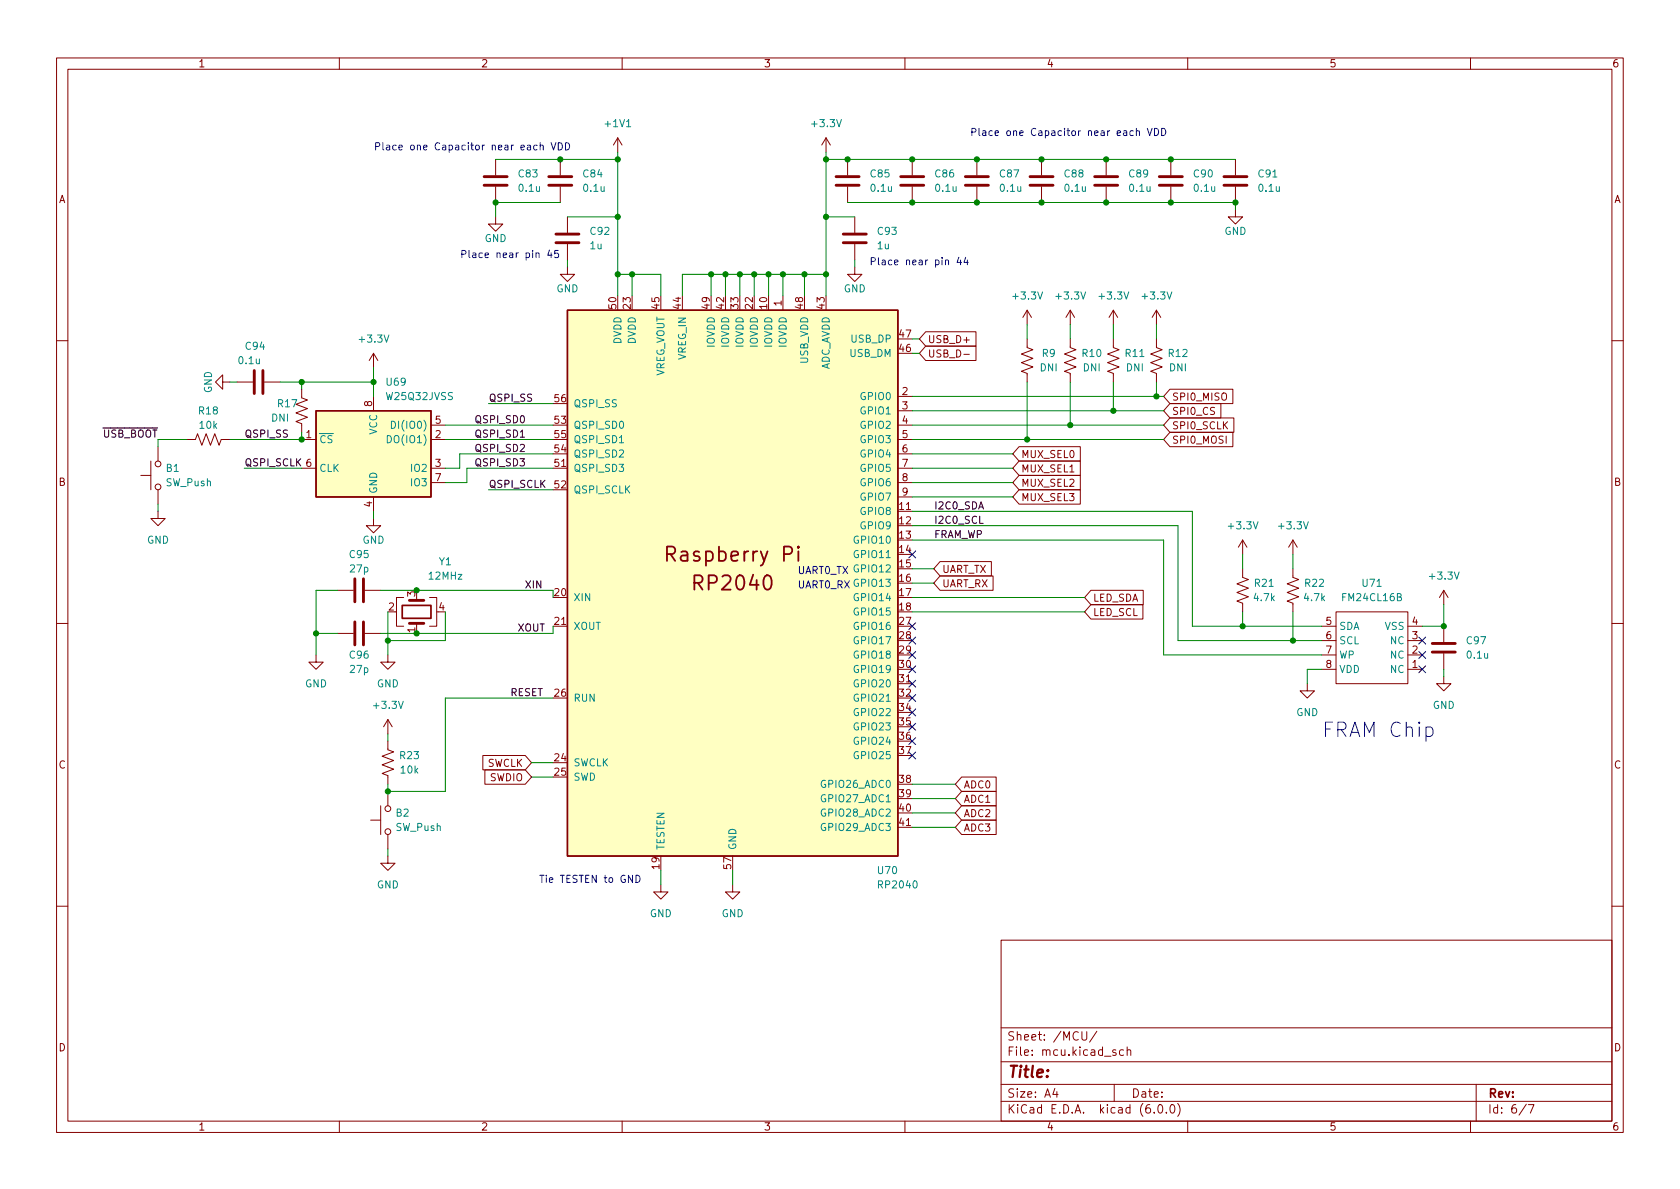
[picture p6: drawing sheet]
<svg xmlns="http://www.w3.org/2000/svg" width="297mm" height="210mm" viewBox="0 0 297 210" stroke-linecap="round" stroke-linejoin="round" font-family="sans-serif">
<path d="M0 .2h297v210.1h-297z" fill="#fff" stroke="#fff" stroke-width=".18"/>
<g fill="none" stroke="#840000" stroke-width=".18">
<path d="M10 10.2h277v190.1h-277zM12 12.2h273v186.1h-273zM60 10.2v2M110 10.2v2M160 10.2v2M210 10.2v2M260 10.2v2M87.6 38.3v1.3h1.3l-1.3 1.3-1.2-1.3h1.2M87.6 28.2v2.8M87.6 33v2.8M99.1 28.2v2.8M99.1 33v2.8"/>
<path d="M100.3 38.3v2.8M109.2 24.4l-.7 1.2M109.2 24.4v2.5M109.2 24.4l.8 1.2M146 24.4l-.7 1.2M146 24.4v2.5M146 24.4l.8 1.2M149.9 28.2v2.8M149.9 33v2.8M151.1 38.3v2.8M161.3 28.2v2.8M161.3 33v2.8"/>
<path d="M172.7 28.2v2.8M172.7 33v2.8M184.1 28.2v2.8M184.1 33v2.8M195.6 28.2v2.8M195.6 33v2.8M207 28.2v2.8M207 33v2.8M218.4 37.1v1.2h1.3l-1.3 1.3-1.2-1.3h1.2M218.4 28.2v2.8M218.4 33v2.8M100.3 47.2v1.3h1.3l-1.3 1.3-1.2-1.3h1.2"/>
<path d="M100.3 43.2v2.8M138.4 52.3v2.6M151.1 47.2v1.3h1.3l-1.3 1.3-1.2-1.3h1.2M151.1 43.2v2.8M163.7 58.7h8.9v2.5h-8.9l-1.1-1.3zM181.6 59.9v1.6l1 .3-2 .8 2 .8-2 .7 2 .8-2 .8 1 .3v1.6M181.6 54.9v2.5M181.6 54.9l-.8 1.2M181.6 54.9l.8 1.2M189.2 59.9v1.6l1 .3-2 .8 2 .8-2 .7 2 .8-2 .8 1 .3v1.6M189.2 54.9v2.5M189.2 54.9l-.7 1.2"/>
<path d="M189.2 54.9l.8 1.2M196.8 59.9v1.6l1.1 .3-2.1 .8 2.1 .8-2.1 .7 2.1 .8-2.1 .8 1 .3v1.6M196.8 54.9l-.7 1.2M196.8 54.9v2.5M196.8 54.9l.8 1.2M204.5 59.9v1.6l1 .3-2 .8 2 .8-2 .7 2 .8-2 .8 1 .3v1.6M204.5 54.9v2.5M204.5 54.9l-.8 1.2M204.5 54.9l.7 1.2M10 60.2h2M27.9 79v2.5M33 77.7h1.5l.4-1 .8 2 .7-2 .8 2 .8-2 .7 2 .4-1h1.5"/>
<path d="M39.4 67.6v-1.3l-1.3 1.3 1.3 1.2v-1.2h1.2M41.9 67.6h2.8M46.7 67.6h2.8M53.3 68.8v1.6l1.1 .3-2.1 .8 2.1 .8-2.1 .7 2.1 .8-2.1 .7 1 .4v1.5M53.3 77.7h2.6M66 62.5l-.7 1.2M66 62.5v2.5M66 70.1v2.5M66 62.5l.8 1.2M76.2 77.7h2.5M76.2 75.2h2.5M158.7 77.7h2.6"/>
<path d="M158.7 75.2h2.6M158.7 70.1h2.6M158.7 72.6h2.6M163.7 61.2h8.9v2.5h-8.9l-1.1-1.2zM170.4 62.7h1M180.2 79h10.8v2.5h-10.8l-1.1-1.2zM206.9 76.4h11.1v2.6h-11.1l-1.2-1.3zM206.9 68.8h11.1v2.6h-11.1l-1.2-1.3zM206.9 71.4h9v2.5h-9l-1.2-1.3zM206.9 73.9h11.3v2.5h-11.3l-1.2-1.2zM285 60.2h2M24.9 84.1h1.8"/>
<path d="M26.7 81.5v5.1M27.9 90.4v1.3h1.3l-1.3 1.3-1.2-1.3h1.2M27.9 86.6v2.5M53.3 82.8h2.6M66 91.7v1.3h1.3l-1.3 1.2-1.2-1.2h1.2M66 87.9v2.5M76.2 82.8h2.5M76.2 85.3h2.5M97.8 82.8h2.5M158.7 82.8h2.6M158.7 85.3h2.6M158.7 90.4h2.6"/>
<path d="M158.7 80.3h2.6M158.7 87.9h2.6M166.2 99.3h9.1v2.5h-9.1l-1.1-1.2zM180.2 81.5h10.8v2.6h-10.8l-1.1-1.3zM180.2 84.1h10.8v2.5h-10.8l-1.1-1.3zM180.2 86.6h10.8v2.5h-10.8l-1.1-1.2zM219.7 95.5l-.8 1.3M219.7 95.5v2.5M219.7 95.5l.8 1.3M228.6 95.5v2.5M228.6 95.5l-.8 1.3M228.6 95.5l.8 1.3"/>
<path d="M10 110.2h2M55.9 115.8v1.3h1.2l-1.2 1.3-1.3-1.3h1.3M59.7 112h2.8M59.7 104.4h2.8M64.5 112h2.8M64.5 104.4h2.8M68.6 115.8v1.3h1.2l-1.2 1.3-1.3-1.3h1.3M71.4 105.7h-1.3v5h1.3M73.7 105.7v.5M73.7 110.2v.5M75.9 105.7h1.3v5h-1.3M97.8 110.7h2.5"/>
<path d="M166.2 101.8h9.4v2.6h-9.4l-1.1-1.3zM192.9 106.9h9.2v2.6h-9.2l-1.1-1.3zM192.9 104.4h9.2v2.5h-9.2l-1.1-1.2zM219.7 100.6v1.5l1 .4-2 .7 2 .8-2 .8 2 .7-2 .8 1 .4v1.5M228.6 100.6v1.5l1 .4-2 .7 2 .8-2 .8 2 .7-2 .8 1 .4v1.5M233.7 118.4h2.5M233.7 115.8h2.5M233.7 113.3h2.5M233.7 110.7h2.5M236.2 108.2h12.7v12.7h-12.7zM248.9 118.4h2.6M248.9 115.8h2.6"/>
<path d="M248.9 113.3h2.6M248.9 110.7h2.6M255.3 119.6v1.3h1.2l-1.2 1.3-1.3-1.3h1.3M255.3 104.4l-.8 1.3M255.3 104.4v2.5M255.3 110.7v2.8M255.3 115.6v2.8M255.3 104.4l.7 1.3M285 110.2h2M68.6 131.1v1.5l1 .4-2 .7 2 .8-2 .7 2 .8-2 .8 1 .4v1.5M68.6 127.2v2.6M68.6 139.9v2.6"/>
<path d="M68.6 127.2l-.8 1.3M68.6 127.2l.7 1.3M85.4 133.6h7.5l1.1 1.3-1.1 1.2h-7.5zM85.7 136.1h7.2l1.1 1.3-1.1 1.3h-7.2zM158.7 120.9h2.6M170 139.9h6.1v2.6h-6.1l-1.1-1.3zM170 137.4h6.1v2.5h-6.1l-1.1-1.2zM231.1 120.9v1.3h1.3l-1.3 1.2-1.2-1.2h1.2M65.5 145h1.8M67.3 142.5v5.1M68.6 151.4v1.2h1.2l-1.2 1.3-1.3-1.3h1.3M68.6 147.6v2.5"/>
<path d="M116.8 156.5v1.2h1.3l-1.3 1.3-1.2-1.3h1.2M129.5 156.5v1.2h1.3l-1.3 1.3-1.2-1.3h1.2M158.7 146.3h2.6M170 145h6.1v2.6h-6.1l-1.1-1.3zM170 142.5h6.1v2.5h-6.1l-1.1-1.2zM10 160.2h2M177 166.3h108v32h-108zM285 160.2h2M60 198.3v2M110 198.3v2M160 198.3v2M177 194.8h108"/>
<path d="M177 191.8h108M177 187.8h108M177 181.8h108M186.5 192.5l-.4 1h1M186.9 193v1M191.3 182.4v1.2l.3 .3h.4l.1-.3v-1.2M193.9 182.4l-1.3 1.9M197 191.8v3M197.3 185.7l-.4-.1-.2 .2 .1 .3 .5 .1v.4h-.6M198.6 185.7l-.4-.1-.3 .3v.4l.2 .3h.5M199.3 185.8l.2-.2 .4 .1v.9M199.3 185.1v1.5"/>
<path d="M204.1 196.7v.1M204.9 195.4l.2-.1a.81 .81 0 0 1 .6 .7 .81 .81 0 0 1-.3 .8h-.2a.81 .81 0 0 1-.6-.6 .81 .81 0 0 1 .3-.8zM206.2 196.7v.1M207.1 195.4l.1-.1a.81 .81 0 0 1 .6 .7 .81 .81 0 0 1-.3 .8h-.1a.81 .81 0 0 1-.6-.6 .81 .81 0 0 1 .3-.8zM208.2 195.1a1.72 1.72 0 0 1 0 2.3M210 198.3v2M260 198.3v2M261 191.8v6.5M269.9 195.3l-1.3 1.9M270.2 195.3h1l-.6 1.5"/>
<circle cx="27.9" cy="86.1" r=".51"/>
<circle cx="27.9" cy="82" r=".51"/>
<circle cx="68.6" cy="147.1" r=".51"/>
<circle cx="68.6" cy="143" r=".51"/>
</g>
<g fill="none" stroke="#840000" stroke-width=".51">
<path d="M85.6 32.8h4.1M85.6 31.2h4.1M97 32.8h4.1M97 31.2h4.1M147.8 32.8h4.1M147.8 31.2h4.1M159.3 32.8h4M159.3 31.2h4M170.7 32.8h4.1M170.7 31.2h4.1M182.1 32.8h4.1M182.1 31.2h4.1"/>
<path d="M193.5 32.8h4.1M193.5 31.2h4.1M205 32.8h4M205 31.2h4M216.4 32.8h4.1M216.4 31.2h4.1M98.3 42.9h4.1M98.3 41.4h4.1M149.1 42.9h4.1M149.1 41.4h4.1M45 65.5v4.1M46.5 65.5v4.1"/>
<path d="M62.7 102.4v4M62.7 110v4M64.3 102.4v4M64.3 110v4M72.4 110.2h2.5M72.4 106.2h2.5M253.2 115.3h4.1M253.2 113.8h4.1"/>
</g>
<path d="M71.1 107.1h5.1v2.2h-5.1z" fill="none" stroke="#840000" stroke-width=".3"/>
<g fill="#ffffc2" stroke="#ffffc2" stroke-width=".18">
<path d="M55.9 72.6h20.3v15.3h-20.3z"/>
<path d="M100.3 54.9h58.4v96.5h-58.4z"/>
</g>
<path d="M100.3 54.9h58.4v96.5h-58.4zM55.9 72.6h20.3v15.3h-20.3z" fill="none" stroke="#840000" stroke-width=".25"/>
<path d="M68.5 77a.64 .64 0 0 1 .7 .7 .64 .64 0 0 1-.7 .6zM69.2 74.5a.64 .64 0 0 1 .7 .6 .64 .64 0 0 1-.7 .7z" fill="none" stroke="#008484" stroke-width=".18"/>
<path d="M141.2 96.6l-.2 .2 .2 .1 .1-.1-.1-.2v.3M141.2 97.5v1.7" fill="none" stroke="#840000" stroke-width=".32"/>
<g fill="none" stroke="#0000c2" stroke-width=".18">
<path d="M95.5 25.8l.2-.1h.3l.1 .8M95.5 25.2v1.3M97.4 25.2l.5 1.3 .4-1.3M98.7 25.2a.64 .64 0 0 1 .7 .7 .64 .64 0 0 1-.7 .6zM100 25.2a.64 .64 0 0 1 .7 .7 .64 .64 0 0 1-.7 .6zM200.9 23.2l.2-.1 .3 .1 .1 .8M200.9 22.7v1.3M202.9 22.7l.4 1.3 .4-1.3M204.1 22.7a.64 .64 0 0 1 .8 .6 .64 .64 0 0 1-.8 .7zM205.4 22.7a.64 .64 0 0 1 .7 .6 .64 .64 0 0 1-.7 .7zM97.1 44.2l-.3 .9h.8M97.4 44.7v.9"/>
<path d="M98.7 44.3h-.6l-.1 .6 .2-.1h.5l.1 .2-.1 .4-.2 .2-.5-.2M169.5 45.5l-.3 .9h.8M169.8 46v.8M170.7 45.5l-.3 .9h.8M171 46v.8M252.1 128.7l.8-.2 .5 .5v.8l-.3 .3-.2 .1-.8-.1M112.4 154.8a.64 .64 0 0 1 .8 .6 .64 .64 0 0 1-.8 .6z"/>
</g>
<g fill="none" stroke="#008400" stroke-width=".18">
<path d="M87.6 28.2h21.6M99.1 35.8h-11.5v2.5M100.3 38.3h8.9M109.2 26.9v25.4M146 26.9v25.4M146 28.2h72.4M146 38.3h5.1M149.9 35.8h68.5v1.3M100.3 46v1.2M109.2 48.5h7.6v3.8M111.8 48.5v3.8M125.7 48.5v3.8"/>
<path d="M128.3 48.5v3.8M130.8 48.5v3.8M133.3 48.5v3.8M135.9 48.5v3.8M138.4 48.5v3.8M142.2 48.5v3.8M146 48.5h-25.4v3.8M151.1 46v1.2M161.3 59.9h1.3M181.6 57.4v2.5M189.2 57.4v2.5M196.8 57.4v2.5"/>
<path d="M204.5 57.4v2.5M33 77.7h-5.1v1.3M40.6 67.6h1.3M49.5 67.6h16.5M53.3 76.4v1.3h-12.7M53.3 67.6v1.2M66 65v5.1M78.7 77.7h19.1M78.7 75.2h19.1M86.4 71.4h11.4M161.3 70.1h44.4M161.3 77.7h44.4"/>
<path d="M161.3 75.2h44.4M161.3 72.6h44.4M161.3 62.5h1.3M181.6 67.6v10.1M189.2 67.6v7.6M196.8 67.6v5M204.5 67.6v2.5M27.9 89.1v1.3M43.2 82.8h10.1M66 90.4v1.3M86.4 86.6h11.4M97.8 82.8h-15.3v2.5h-3.8"/>
<path d="M97.8 80.3h-16.5v2.5h-2.6M161.3 93h47v20.3h25.4M161.3 85.3h17.8M161.3 82.8h17.8M161.3 80.3h17.8M161.3 90.4h49.5v20.3h22.9M161.3 95.5h44.4v20.3h28M161.3 87.9h17.8M219.7 98v2.6M228.6 98v2.6M55.9 112h3.8M59.7 104.4h-3.8v11.4"/>
<path d="M67.3 104.4h30.5M68.6 108.2v7.6M78.7 108.2v5.1h-10.1M97.8 110.7v1.3h-30.5M161.3 105.7h30.5M161.3 108.2h30.5M161.3 100.6h3.8M161.3 103.1h3.8M219.7 108.2v2.5M228.6 108.2v5.1M233.7 118.4h-2.6v2.5M255.3 106.9v3.8h-3.8"/>
<path d="M255.3 118.4v1.2M68.6 129.8v1.3M94 134.9h3.8M94 137.4h3.8M97.8 123.4h-19.1v16.5h-10.1v-1.2M161.3 138.7h7.6M68.6 150.1v1.3M116.8 153.9v2.6M129.5 153.9v2.6M161.3 146.3h7.6M161.3 141.2h7.6M161.3 143.8h7.6"/>
</g>
<g fill="none" stroke="#000084" stroke-width=".18">
<path d="M160.7 97.4l1.2 1.2M161.9 97.4l-1.2 1.2M160.7 117.7l1.2 1.3M160.7 112.7l1.2 1.2M160.7 110.1l1.2 1.2M160.7 115.2l1.2 1.2M161.9 117.7l-1.2 1.3M161.9 112.7l-1.2 1.2M161.9 110.1l-1.2 1.2M161.9 115.2l-1.2 1.2M250.9 115.2l1.2 1.2M250.9 117.7l1.2 1.3"/>
<path d="M250.9 112.7l1.2 1.2M252.1 115.2l-1.2 1.2M252.1 117.7l-1.2 1.3M252.1 112.7l-1.2 1.2M160.7 130.4l1.2 1.3M160.7 133l1.2 1.2M160.7 122.8l1.2 1.2M160.7 125.4l1.2 1.2M160.7 127.9l1.2 1.2M160.7 120.3l1.2 1.2M161.9 130.4l-1.2 1.3M161.9 133l-1.2 1.2"/>
<path d="M161.9 122.8l-1.2 1.2M161.9 125.4l-1.2 1.2M161.9 127.9l-1.2 1.2M161.9 120.3l-1.2 1.2"/>
</g>
<g fill="#008400" stroke="#008400" stroke-width=".18">
<circle cx="161.3" cy="28.2" r=".46"/>
<circle cx="161.3" cy="35.8" r=".46"/>
<circle cx="172.7" cy="35.8" r=".46"/>
<circle cx="207" cy="35.8" r=".46"/>
<circle cx="207" cy="28.2" r=".46"/>
<circle cx="195.6" cy="35.8" r=".46"/>
<circle cx="184.1" cy="35.8" r=".46"/>
<circle cx="184.1" cy="28.2" r=".46"/>
<circle cx="172.7" cy="28.2" r=".46"/>
<circle cx="195.6" cy="28.2" r=".46"/>
<circle cx="218.4" cy="35.8" r=".46"/>
<circle cx="228.6" cy="113.3" r=".46"/>
<circle cx="255.3" cy="110.7" r=".46"/>
<circle cx="219.7" cy="110.7" r=".46"/>
<circle cx="181.6" cy="77.7" r=".46"/>
<circle cx="196.8" cy="72.6" r=".46"/>
<circle cx="189.2" cy="75.2" r=".46"/>
<circle cx="204.5" cy="70.1" r=".46"/>
<circle cx="133.3" cy="48.5" r=".46"/>
<circle cx="130.8" cy="48.5" r=".46"/>
<circle cx="135.9" cy="48.5" r=".46"/>
<circle cx="138.4" cy="48.5" r=".46"/>
<circle cx="125.7" cy="48.5" r=".46"/>
<circle cx="128.3" cy="48.5" r=".46"/>
<circle cx="109.2" cy="48.5" r=".46"/>
<circle cx="68.6" cy="139.9" r=".46"/>
<circle cx="55.9" cy="112" r=".46"/>
<circle cx="73.7" cy="104.4" r=".46"/>
<circle cx="73.7" cy="112" r=".46"/>
<circle cx="68.6" cy="113.3" r=".46"/>
<circle cx="66" cy="67.6" r=".46"/>
<circle cx="53.3" cy="67.6" r=".46"/>
<circle cx="53.3" cy="77.7" r=".46"/>
<circle cx="109.2" cy="38.3" r=".46"/>
<circle cx="111.8" cy="48.5" r=".46"/>
<circle cx="146" cy="38.3" r=".46"/>
<circle cx="146" cy="48.5" r=".46"/>
<circle cx="142.2" cy="48.5" r=".46"/>
<circle cx="99.1" cy="28.2" r=".46"/>
<circle cx="109.2" cy="28.2" r=".46"/>
<circle cx="87.6" cy="35.8" r=".46"/>
<circle cx="146" cy="28.2" r=".46"/>
<circle cx="149.9" cy="28.2" r=".46"/>
</g>
<g font-size="3.5" fill="#840000">
<text x="118.6" y="99.3">Raspberry Pi</text>
<text x="123.1" y="104.4">RP2040</text>
</g>
<text font-size="3.5" fill="#0000c2" x="233.7" y="130.4">FRAM Chip</text>
<text font-size="2.8" fill="#840000" x="178" y="190.6">Title:</text>
<g font-size="2.1" fill="#840000">
<text x="178" y="184">Sheet: /MCU/</text>
<text x="178" y="186.7">File: mcu.kicad_sch</text>
<text x="178" y="196.9">KiCad E.D.A. kicad (6.0.0)</text>
<text x="178" y="194.1">Size: A4</text>
<text x="200" y="194.1">Date:</text>
<text x="263" y="194.1">Rev:</text>
<text x="263" y="196.9">Id: 6/7</text>
</g>
<g font-size="1.8" fill="#840000">
<text x="35" y="11.9">1</text>
<text x="85" y="11.9">2</text>
<text x="135" y="11.9">3</text>
<text x="185" y="11.9">4</text>
<text x="235" y="11.9">5</text>
<text x="285" y="11.9">6</text>
<text x="10.3" y="35.9">A</text>
<text x="285.3" y="35.9">A</text>
<text x="109" y="54.6" transform="rotate(-90 109 54.6)">50</text>
<text x="111.5" y="54.6" transform="rotate(-90 111.5 54.6)">23</text>
<text x="116.6" y="54.6" transform="rotate(-90 116.6 54.6)">45</text>
<text x="120.4" y="54.6" transform="rotate(-90 120.4 54.6)">44</text>
<text x="125.5" y="54.6" transform="rotate(-90 125.5 54.6)">49</text>
<text x="128" y="54.6" transform="rotate(-90 128 54.6)">42</text>
<text x="130.6" y="54.6" transform="rotate(-90 130.6 54.6)">33</text>
<text x="133.1" y="54.6" transform="rotate(-90 133.1 54.6)">22</text>
<text x="135.6" y="54.6" transform="rotate(-90 135.6 54.6)">10</text>
<text x="138.2" y="54.1" transform="rotate(-90 138.2 54.1)">1</text>
<text x="142" y="54.6" transform="rotate(-90 142 54.6)">48</text>
<text x="145.8" y="54.6" transform="rotate(-90 145.8 54.6)">43</text>
<text x="159" y="59.7">47</text>
<text x="159" y="62.2">46</text>
<text x="164" y="60.7">USB_D+</text>
<text x="164" y="63.2">USB_D-</text>
<text x="65.8" y="71.9" transform="rotate(-90 65.8 71.9)">8</text>
<text x="98.1" y="71.1">56</text>
<text x="159.5" y="69.8">2</text>
<text x="207.2" y="70.8">SPI0_MISO</text>
<text x="54.1" y="77.5">1</text>
<text x="77" y="77.5">2</text>
<text x="77" y="74.9">5</text>
<text x="98.1" y="74.9">53</text>
<text x="98.1" y="77.5">55</text>
<text x="159.5" y="72.4">3</text>
<text x="159.5" y="74.9">4</text>
<text x="159.5" y="77.5">5</text>
<text x="207.2" y="73.4">SPI0_CS</text>
<text x="207.2" y="75.9">SPI0_SCLK</text>
<text x="77" y="82.5">3</text>
<text x="98.1" y="82.5">51</text>
<text x="98.1" y="80">54</text>
<text x="159.5" y="80">6</text>
<text x="159.5" y="82.5">7</text>
<text x="180.5" y="83.5">MUX_SEL1</text>
<text x="180.5" y="81">MUX_SEL0</text>
<text x="207.2" y="78.4">SPI0_MOSI</text>
<text x="10.3" y="85.9">B</text>
<text x="65.8" y="89.6" transform="rotate(-90 65.8 89.6)">4</text>
<text x="77" y="85.1">7</text>
<text x="98.1" y="86.4">52</text>
<text x="159.5" y="85.1">8</text>
<text x="159.5" y="87.6">9</text>
<text x="180.5" y="86.1">MUX_SEL2</text>
<text x="180.5" y="88.6">MUX_SEL3</text>
<text x="285.3" y="85.9">B</text>
<text x="159" y="90.2">11</text>
<text x="159" y="92.7">12</text>
<text x="159" y="95.2">13</text>
<text x="159" y="97.8">14</text>
<text x="159" y="100.3">15</text>
<text x="166.5" y="101.3">UART_TX</text>
<text x="68.7" y="107.9">2</text>
<text x="73.4" y="105.5" transform="rotate(-90 73.4 105.5)">3</text>
<text x="77.6" y="107.9">4</text>
<text x="159" y="102.9">16</text>
<text x="159" y="105.4">17</text>
<text x="159" y="107.9">18</text>
<text x="166.5" y="103.8">UART_RX</text>
<text x="193.2" y="106.4">LED_SDA</text>
<text x="73.4" y="111.9" transform="rotate(-90 73.4 111.9)">1</text>
<text x="98.1" y="110.5">21</text>
<text x="159" y="110.5">27</text>
<text x="159" y="113">28</text>
<text x="193.2" y="108.9">LED_SCL</text>
<text x="234.5" y="110.5">5</text>
<text x="234.5" y="113">6</text>
<text x="249.7" y="113">3</text>
<text x="249.7" y="110.5">4</text>
<text x="159" y="115.6">29</text>
<text x="159" y="118.1">30</text>
<text x="234.5" y="115.6">7</text>
<text x="234.5" y="118.1">8</text>
<text x="249.7" y="118.1">1</text>
<text x="249.7" y="115.6">2</text>
<text x="98.1" y="123.2">26</text>
<text x="159" y="120.6">31</text>
<text x="159" y="123.2">32</text>
<text x="159" y="125.7">34</text>
<text x="159" y="128.3">35</text>
<text x="159" y="130.8">36</text>
<text x="10.3" y="135.9">C</text>
<text x="86.1" y="135.6">SWCLK</text>
<text x="98.1" y="134.6">24</text>
<text x="98.1" y="137.2">25</text>
<text x="159" y="133.3">37</text>
<text x="285.3" y="135.9">C</text>
<text x="86.6" y="138.1">SWDIO</text>
<text x="159" y="138.4">38</text>
<text x="159" y="141">39</text>
<text x="159" y="143.5">40</text>
<text x="170.3" y="141.9">ADC1</text>
<text x="170.3" y="139.4">ADC0</text>
<text x="159" y="146">41</text>
<text x="170.3" y="147">ADC3</text>
<text x="170.3" y="144.5">ADC2</text>
<text x="116.6" y="153.6" transform="rotate(-90 116.6 153.6)">19</text>
<text x="129.3" y="153.6" transform="rotate(-90 129.3 153.6)">57</text>
<text x="10.3" y="185.9">D</text>
<text x="285.3" y="185.9">D</text>
<text x="35" y="199.9">1</text>
<text x="85" y="199.9">2</text>
<text x="135" y="199.9">3</text>
<text x="185" y="199.9">4</text>
<text x="235" y="199.9">5</text>
<text x="285" y="199.9">6</text>
</g>
<g font-size="1.8" fill="#008484">
<text x="107.1" y="22.5">+1V1</text>
<text x="143.7" y="22.5">+3.3V</text>
<text x="91.7" y="31.4">C83</text>
<text x="91.8" y="33.9">0.1u</text>
<text x="103.2" y="31.4">C84</text>
<text x="103.3" y="33.9">0.1u</text>
<text x="154" y="31.4">C85</text>
<text x="154.1" y="33.9">0.1u</text>
<text x="165.4" y="31.4">C86</text>
<text x="165.5" y="33.9">0.1u</text>
<text x="176.8" y="31.4">C87</text>
<text x="176.9" y="33.9">0.1u</text>
<text x="188.3" y="31.4">C88</text>
<text x="188.4" y="33.9">0.1u</text>
<text x="199.7" y="31.4">C89</text>
<text x="199.8" y="33.9">0.1u</text>
<text x="211.1" y="31.4">C90</text>
<text x="211.2" y="33.9">0.1u</text>
<text x="222.6" y="31.4">C91</text>
<text x="222.6" y="33.9">0.1u</text>
<text x="104.4" y="41.5">C92</text>
<text x="155.2" y="41.5">C93</text>
<text x="216.5" y="41.5">GND</text>
<text x="85.7" y="42.8">GND</text>
<text x="104.4" y="44.1">1u</text>
<text x="155.2" y="44.1">1u</text>
<text x="98.4" y="51.7">GND</text>
<text x="149.2" y="51.7">GND</text>
<text x="179.3" y="53">+3.3V</text>
<text x="186.9" y="53">+3.3V</text>
<text x="194.5" y="53">+3.3V</text>
<text x="202.1" y="53">+3.3V</text>
<text x="42.3" y="64.4">0.1u</text>
<text x="43.5" y="61.8">C94</text>
<text x="63.7" y="60.6">+3.3V</text>
<text x="109.9" y="60.9" transform="rotate(-90 109.9 60.9)">DVDD</text>
<text x="112.4" y="60.9" transform="rotate(-90 112.4 60.9)">DVDD</text>
<text x="121.3" y="63.6" transform="rotate(-90 121.3 63.6)">VREG_IN</text>
<text x="126.4" y="61.5" transform="rotate(-90 126.4 61.5)">IOVDD</text>
<text x="128.9" y="61.5" transform="rotate(-90 128.9 61.5)">IOVDD</text>
<text x="131.4" y="61.5" transform="rotate(-90 131.4 61.5)">IOVDD</text>
<text x="134" y="61.5" transform="rotate(-90 134 61.5)">IOVDD</text>
<text x="136.5" y="61.5" transform="rotate(-90 136.5 61.5)">IOVDD</text>
<text x="139.1" y="61.5" transform="rotate(-90 139.1 61.5)">IOVDD</text>
<text x="142.9" y="64.3" transform="rotate(-90 142.9 64.3)">USB_VDD</text>
<text x="146.7" y="65.7" transform="rotate(-90 146.7 65.7)">ADC_AVDD</text>
<text x="150.3" y="63.1">USB_DM</text>
<text x="150.6" y="60.6">USB_DP</text>
<text x="183.9" y="65.7">DNI</text>
<text x="184.3" y="63.1">R9</text>
<text x="191.4" y="63.1">R10</text>
<text x="191.5" y="65.7">DNI</text>
<text x="199" y="63.1">R11</text>
<text x="199.1" y="65.7">DNI</text>
<text x="206.7" y="63.1">R12</text>
<text x="206.8" y="65.7">DNI</text>
<text x="37.5" y="69.5" transform="rotate(-90 37.5 69.5)">GND</text>
<text x="68.4" y="68.2">U69</text>
<text x="68.4" y="70.7">W25Q32JVSS</text>
<text x="117.5" y="66.8" transform="rotate(-90 117.5 66.8)">VREG_VOUT</text>
<text x="152.3" y="70.7">GPIO0</text>
<text x="35.2" y="73.3">R18</text>
<text x="35.4" y="75.8">10k</text>
<text x="48" y="74.5">DNI</text>
<text x="49.2" y="72">R17</text>
<text x="66.7" y="76.9" transform="rotate(-90 66.7 76.9)">VCC</text>
<text x="69.9" y="75.8">DI(IO0)</text>
<text x="101.3" y="75.8">QSPI_SD0</text>
<text x="101.3" y="72">QSPI_SS</text>
<text x="152.3" y="73.3">GPIO1</text>
<text x="152.3" y="75.8">GPIO2</text>
<text x="29.4" y="83.4">B1</text>
<text x="56.4" y="78.4">~{CS}</text>
<text x="56.4" y="83.4">CLK</text>
<text x="69" y="78.4">DO(IO1)</text>
<text x="72.8" y="83.4">IO2</text>
<text x="101.3" y="83.4">QSPI_SD3</text>
<text x="101.3" y="80.9">QSPI_SD2</text>
<text x="101.3" y="78.4">QSPI_SD1</text>
<text x="152.3" y="78.4">GPIO3</text>
<text x="152.3" y="80.9">GPIO4</text>
<text x="152.3" y="83.4">GPIO5</text>
<text x="29.3" y="86">SW_Push</text>
<text x="66.7" y="87.4" transform="rotate(-90 66.7 87.4)">GND</text>
<text x="72.8" y="86">IO3</text>
<text x="101.3" y="87.2">QSPI_SCLK</text>
<text x="152.3" y="86">GPIO6</text>
<text x="152.3" y="88.5">GPIO7</text>
<text x="152.3" y="91.1">GPIO8</text>
<text x="152.3" y="93.6">GPIO9</text>
<text x="217.4" y="93.6">+3.3V</text>
<text x="226.3" y="93.6">+3.3V</text>
<text x="26" y="96.1">GND</text>
<text x="61.9" y="98.7">C95</text>
<text x="62" y="101.2">27p</text>
<text x="64.1" y="96.1">GND</text>
<text x="77.7" y="99.9">Y1</text>
<text x="151.3" y="96.1">GPIO10</text>
<text x="151.3" y="98.7">GPIO11</text>
<text x="151.3" y="101.2">GPIO12</text>
<text x="75.9" y="102.5">12MHz</text>
<text x="101.3" y="106.3">XIN</text>
<text x="151.3" y="106.3">GPIO14</text>
<text x="221.8" y="106.3">4.7k</text>
<text x="221.9" y="103.8">R21</text>
<text x="230.7" y="106.3">4.7k</text>
<text x="230.8" y="103.8">R22</text>
<text x="237.5" y="106.3">FM24CL16B</text>
<text x="240.9" y="103.8">U71</text>
<text x="252.9" y="102.5">+3.3V</text>
<text x="101.3" y="111.4">XOUT</text>
<text x="151.3" y="108.8">GPIO15</text>
<text x="151.3" y="111.4">GPIO16</text>
<text x="151.3" y="113.9">GPIO17</text>
<text x="236.7" y="111.4">SDA</text>
<text x="236.7" y="113.9">SCL</text>
<text x="244.9" y="111.4">VSS</text>
<text x="245.9" y="113.9">NC</text>
<text x="259.4" y="113.9">C97</text>
<text x="61.9" y="116.5">C96</text>
<text x="62" y="119">27p</text>
<text x="151.3" y="116.5">GPIO18</text>
<text x="151.3" y="119">GPIO19</text>
<text x="236.7" y="116.5">WP</text>
<text x="236.7" y="119">VDD</text>
<text x="245.9" y="119">NC</text>
<text x="245.9" y="116.5">NC</text>
<text x="259.5" y="116.5">0.1u</text>
<text x="53.9" y="121.5">GND</text>
<text x="66.2" y="125.3">+3.3V</text>
<text x="66.6" y="121.5">GND</text>
<text x="101.3" y="124.1">RUN</text>
<text x="151.3" y="121.5">GPIO20</text>
<text x="151.3" y="124.1">GPIO21</text>
<text x="253.3" y="125.3">GND</text>
<text x="151.3" y="126.6">GPIO22</text>
<text x="151.3" y="129.2">GPIO23</text>
<text x="151.3" y="131.7">GPIO24</text>
<text x="229.2" y="126.6">GND</text>
<text x="70.8" y="134.2">R23</text>
<text x="70.9" y="136.8">10k</text>
<text x="101.3" y="135.5">SWCLK</text>
<text x="151.3" y="134.2">GPIO25</text>
<text x="101.3" y="138">SWD</text>
<text x="145.5" y="139.3">GPIO26_ADC0</text>
<text x="145.5" y="141.9">GPIO27_ADC1</text>
<text x="70" y="146.9">SW_Push</text>
<text x="70" y="144.4">B2</text>
<text x="145.5" y="144.4">GPIO28_ADC2</text>
<text x="145.5" y="146.9">GPIO29_ADC3</text>
<text x="117.5" y="150.4" transform="rotate(-90 117.5 150.4)">TESTEN</text>
<text x="130.2" y="150.4" transform="rotate(-90 130.2 150.4)">GND</text>
<text x="155.3" y="154.6">U70</text>
<text x="66.6" y="157.1">GND</text>
<text x="155.5" y="157.1">RP2040</text>
<text x="114.9" y="162.2">GND</text>
<text x="127.6" y="162.2">GND</text>
</g>
<g font-size="1.8" fill="#0000c2">
<text x="66" y="26.6">Place one Capacitor near each VDD</text>
<text x="171.4" y="24">Place one Capacitor near each VDD</text>
<text x="81.3" y="45.6">Place near pin 45</text>
<text x="153.7" y="46.9">Place near pin 44</text>
<text x="141" y="101.5">UART0_TX</text>
<text x="141" y="104">UART0_RX GPIO13</text>
<text x="95.2" y="156.1">Tie TESTEN to GND</text>
</g>
<g font-size="1.8">
<text x="86.4" y="71">QSPI_SS</text>
<text x="16.7" y="77.4">~{USB_BOOT}</text>
<text x="43.2" y="77.4">QSPI_SS</text>
<text x="83.8" y="77.4">QSPI_SD1</text>
<text x="83.8" y="74.8">QSPI_SD0</text>
<text x="43.2" y="82.4">QSPI_SCLK 6</text>
<text x="83.8" y="82.4">QSPI_SD3</text>
<text x="83.8" y="79.9">QSPI_SD2</text>
<text x="86.4" y="86.3">QSPI_SCLK</text>
<text x="165.1" y="90.1">I2C0_SDA</text>
<text x="165.1" y="92.6">I2C0_SCL</text>
<text x="165.1" y="95.1">FRAM_WP</text>
<text x="92.7" y="104">XIN</text>
<text x="91.4" y="111.7">XOUT</text>
<text x="90.2" y="123.1">RESET</text>
</g>
<text font-size="1.8" fill="#008400" x="98.1" y="105.4">20</text>
</svg>
